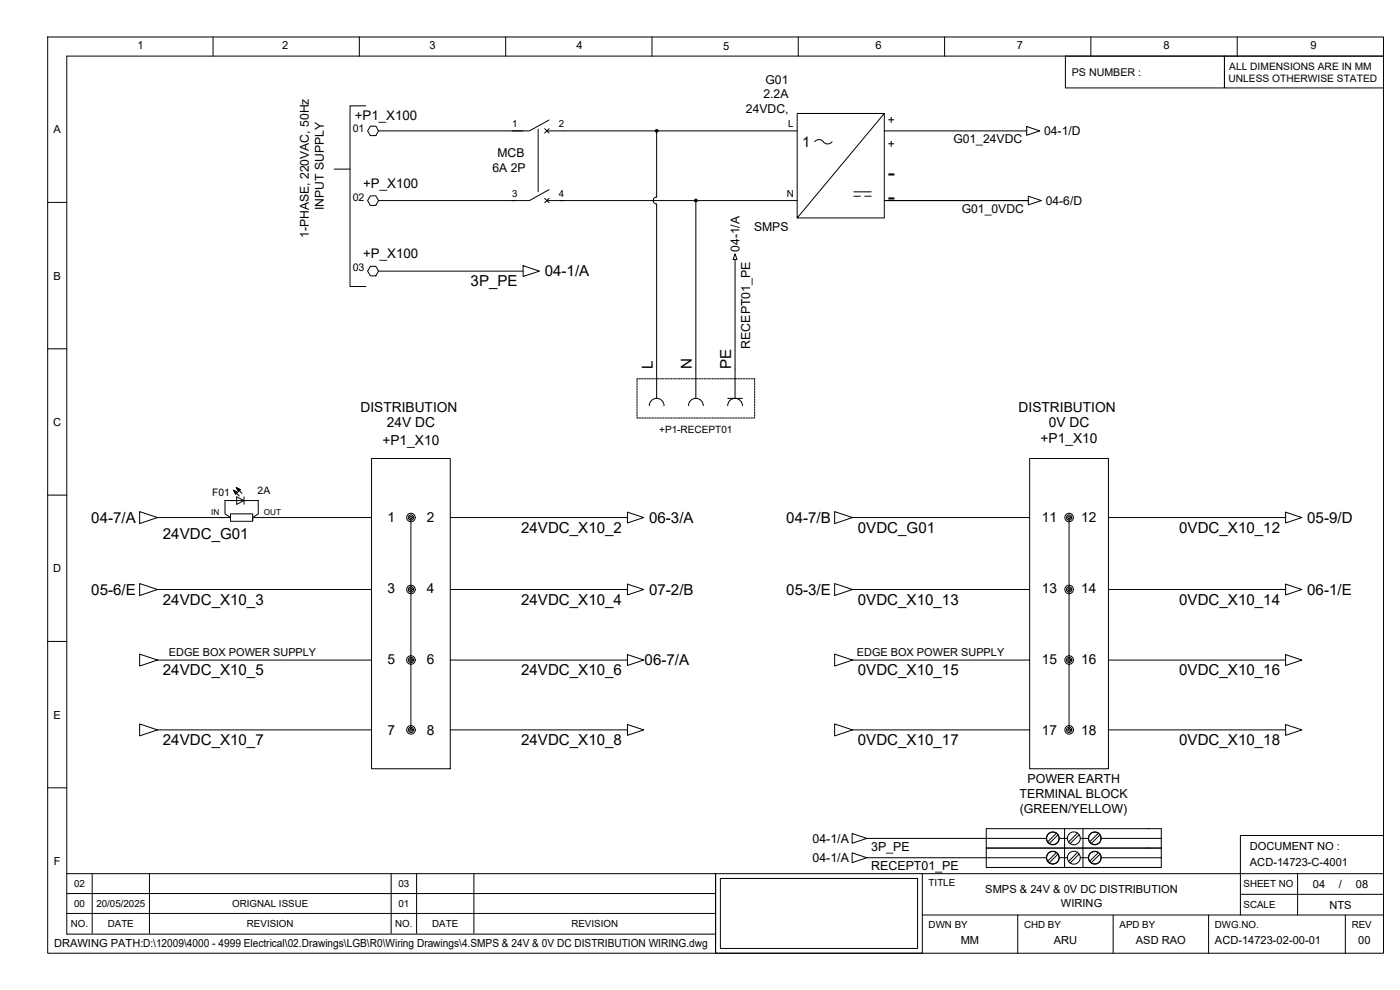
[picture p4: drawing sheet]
<svg xmlns="http://www.w3.org/2000/svg" width="420mm" height="297mm" viewBox="0 0 420 297" stroke-linecap="round" stroke-linejoin="round" font-family="sans-serif">
<g fill="none" stroke="#000" stroke-width=".3">
<path d="M14.3 11.1h400.9v274.9h-400.9zM63.9 11.1v5.7M107.8 11.1v5.7M151.8 11.1v5.7M195.7 11.1v5.7M239.6 11.1v5.7M283.5 11.1v5.7M319.7 16.8h47.8v9.6h-47.8zM327.4 11.1v5.7M367.5 16.8h47.7v9.6h-47.7zM371.3 11.1v5.7M415.2 16.8h-395.2v263.5h194.8"/>
<path d="M109.8 31.8h-4.7v54.2h4.7M111.1 37.9h1.7l.8 1.4-.8 1.4h-1.7l-.8-1.4zM113.6 39.3h43.4M161.5 38.7v18.9M163.5 38.6l1.3 1.3M164.1 39.3h75.1M164.8 36l-5.9 3.3h-5.2M164.8 38.6l-1.3 1.3M197.1 39.3v19.8M265.4 34h-26.2v31.4h26.2v-31.4l-26.2 31.4M265.4 39.3h42.7M308.1 38l3.9 1.3-3.9 1.3z"/>
<path d="M100.3 50.7h4.8M111.1 58.8h1.7l.8 1.4-.8 1.4h-1.7l-.8-1.4zM163.5 59.5l1.3 1.3M164.8 56.9l-5.9 3.3h-5.2M164.8 59.5l-1.3 1.3M197.1 59.1a1.05 1.05 0 0 0-1.1 1.1 1.05 1.05 0 0 0 1.1 1M244.5 42.5a1.64 1.64 0 0 1 2.6 0M247.1 42.5a1.64 1.64 0 0 0 2.6 0M256.2 57.6h5.3M256.2 58.9h2M259.5 58.9h2M308.6 58.9l3.9 1.3-3.9 1.3z"/>
<path d="M14.3 60.7h5.7M111.1 79.9h1.7l.8 1.5-.8 1.4h-1.7l-.8-1.4zM113.6 60.2h40.9M157 79.7l4.9 1.7-4.9 1.6zM164.1 60.2h75.1M197.1 61.2v58.3M208.8 60.2v59.3M220.6 76.1l.6 1.7h-1.2zM220.6 77.8v41.7M265.4 60.2h43.2h-42.7M113.6 81.4h43.4M14.3 104.7h5.7"/>
<path d="M191.2 114.2v.5M191.2 115v.5M191.2 115.8v.5M191.2 116.6v.4M191.2 117.3v.5M191.2 118.1v.5M191.2 118.9v.5M191.2 119.7v.5M191.5 113.7h-.3v.2M191.8 113.7h.5M192.6 113.7h.4M193.3 113.7h.5"/>
<path d="M194.1 113.7h.5M194.9 113.7h.5M195.7 113.7h.5M196.5 113.7h.5M197.3 113.7h.4M198 113.7h.5M198.8 113.7h.5M199.6 113.7h.5M200.4 113.7h.5M201.2 113.7h.5M202 113.7h.4M202.7 113.7h.5"/>
<path d="M203.5 113.7h.5M204.3 113.7h.5M205.1 113.7h.4M205.8 113.7h.5M206.6 113.7h.5M207.4 113.7h.5M208.2 113.7h.5M209 113.7h.5M209.8 113.7h.4M210.5 113.7h.5M211.3 113.7h.5M212.1 113.7h.5"/>
<path d="M212.9 113.7h.5M213.7 113.7h.5M214.5 113.7h.4M215.2 113.7h.5M216 113.7h.5M216.8 113.7h.5M217.6 113.7h.5M218.4 113.7h.4M218.4 119.5h4.4M219.1 113.7h.5M219.9 113.7h.5M220.7 113.7h.5"/>
<path d="M221.5 113.7h.5M222.3 113.7h.5M223.1 113.7h.4M223.8 113.7h.5M224.6 113.7h.5M225.4 113.7h.5M226.2 113.7h.3v.2M226.5 114.2v.5M226.5 115v.5M226.5 115.8v.5M226.5 116.6v.4M226.5 117.3v.5"/>
<path d="M226.5 118.1v.5M226.5 118.9v.5M226.5 119.7v.5M111.5 137.6h23.6v93.1h-23.6zM191.2 125.2v.2h.3M191.2 120.5v.5M191.2 121.2v.5M191.2 122v.5M191.2 122.8v.5M191.2 123.6v.5M191.2 124.4v.5M191.8 125.4h.5"/>
<path d="M192.6 125.4h.4M193.3 125.4h.5M194.1 125.4h.5M194.9 121.7a2.21 2.21 0 0 1 2.2-2.2 2.21 2.21 0 0 1 2.2 2.2M194.9 125.4h.5M195.7 125.4h.5M196.5 125.4h.5M197.3 125.4h.4M198 125.4h.5M198.8 125.4h.5M199.6 125.4h.5M200.4 125.4h.5"/>
<path d="M201.2 125.4h.5M202 125.4h.4M202.7 125.4h.5M203.5 125.4h.5M204.3 125.4h.5M205.1 125.4h.4M205.8 125.4h.5M206.6 121.7a2.21 2.21 0 0 1 2.2-2.2 2.21 2.21 0 0 1 2.3 2.2M206.6 125.4h.5M207.4 125.4h.5M208.2 125.4h.5M209 125.4h.5"/>
<path d="M209.8 125.4h.4M210.5 125.4h.5M211.3 125.4h.5M212.1 125.4h.5M212.9 125.4h.5M213.7 125.4h.5M214.5 125.4h.4M215.2 125.4h.5M216 125.4h.5M216.8 125.4h.5M217.6 125.4h.5M218.4 125.4h.4"/>
<path d="M218.4 121.7a2.21 2.21 0 0 1 2.2-2.2 2.21 2.21 0 0 1 2.2 2.2M219.1 125.4h.5M219.9 125.4h.5M220.7 125.4h.5M221.5 125.4h.5M222.3 125.4h.5M223.1 125.4h.4M223.8 125.4h.5M224.6 125.4h.5M225.4 125.4h.5M226.5 125.2v.2h-.3M226.5 120.5v.5"/>
<path d="M226.5 121.2v.5M226.5 122v.5M226.5 122.8v.5M226.5 123.6v.5M226.5 124.4v.5M309 137.6h23.7v93.1h-23.7zM14.3 148.6h5.7M41.9 153.5l5.4 1.8-5.4 1.8zM69.2 150.2h8.3v4l-1.7 1.1h35.7M69.2 154.2h6.6v2.2h-6.6zM70.2 147.2l1.1 .5-.6 .6zM70.7 150.2h-3.2v4l1.7 1.1h-21.9"/>
<path d="M71 146.4l1.1 .5-.6 .6zM71 148l.8 .8M71 149.1l2.2 1.1-2.2 1.1zM71.8 147.2l.8 .8M73.2 149.1v2.2M75.8 155.1v1.1M123.3 155.3v63.7M135.1 155.3h53.2M188.3 153.7l4.9 1.6-4.9 1.6zM255.8 155.3l-5.3-1.8v3.6l5.3-1.8h53.2M320.8 155.3v63.7M332.7 155.3h53.1"/>
<path d="M385.8 153.7l4.9 1.6-4.9 1.6zM41.9 175.1l5.4 1.8-5.4 1.8zM47.3 176.9h64.2M135.1 176.9h53.2M188.3 175.3l4.9 1.6-4.9 1.6zM250.5 175.1l5.3 1.8-5.3 1.8zM255.8 176.9h53.2M332.7 176.9h53.1M385.8 175.3l4.9 1.6-4.9 1.6zM14.3 192.5h5.7M47.3 198l-5.4-1.7v3.5l5.4-1.8h64.2M135.1 198h53.2"/>
<path d="M188.3 196.4l4.9 1.6-4.9 1.7zM250.5 196.3l5.3 1.7-5.3 1.8zM255.8 198h53.2M332.7 198h53.1M385.8 196.4l4.9 1.6-4.9 1.7zM47.3 219l-5.4-1.8v3.6l5.4-1.8h64.2M135.1 219h53.2M188.3 217.4l4.9 1.6-4.9 1.6zM250.5 217.2l5.3 1.8-5.3 1.8zM255.8 219h53.2M332.7 219h53.1M385.8 217.4l4.9 1.6-4.9 1.6z"/>
<path d="M14.3 236.4h5.7M260.1 251.6l-4.4-1.5v2.9l4.4-1.4h53.9M260.1 257.4l-4.4-1.5v2.9l4.4-1.4h53.9M296 254.5h52.5M296 248.6h52.5v11.7h-52.5zM314 251.5a1.94 1.94 0 0 1 2-1.9 1.94 1.94 0 0 1 1.9 1.9M314 251.5a1.94 1.94 0 0 0 2 2 1.94 1.94 0 0 0 1.9-2M314 257.3a1.94 1.94 0 0 1 2-1.9 1.94 1.94 0 0 1 1.9 1.9M314 257.3a1.94 1.94 0 0 0 2 2 1.94 1.94 0 0 0 1.9-2M314.4 252.6l.5 .5M314.4 258.4l.5 .5M317 250l-2.6 2.6"/>
<path d="M317 255.8l-2.6 2.6M317 250a1.85 1.85 0 0 1 .5 2.6 1.85 1.85 0 0 1-2.6 .5M317 250a1.85 1.85 0 0 0-2.3 .2 1.85 1.85 0 0 0-.3 2.4M317 255.8a1.85 1.85 0 0 1 .5 2.6 1.85 1.85 0 0 1-2.6 .5M317 255.8a1.85 1.85 0 0 0-2.3 .2 1.85 1.85 0 0 0-.3 2.4M317.5 250.5l-2.6 2.6M317.5 256.3l-2.6 2.6M317.9 251.6h2.4M317.9 257.4h2.4M319.5 248.6v11.7M323.4 250l-2.7 2.7M323.4 255.8l-2.7 2.7"/>
<path d="M323.8 250.4l-2.7 2.7M323.8 256.3l-2.7 2.7M324.2 251.6h2.4M324.2 257.4h2.4M325 248.6v11.7M326.6 251.5a1.94 1.94 0 0 1 2-1.9 1.94 1.94 0 0 1 1.9 1.9M326.6 251.5a1.94 1.94 0 0 0 2 2 1.94 1.94 0 0 0 1.9-2M326.6 257.3a1.94 1.94 0 0 1 2-1.9 1.94 1.94 0 0 1 1.9 1.9M326.6 257.3a1.94 1.94 0 0 0 2 2 1.94 1.94 0 0 0 1.9-2M327 252.6l.5 .5M327 258.4l.5 .5M329.6 250a1.85 1.85 0 0 1 .5 2.6 1.85 1.85 0 0 1-2.6 .5"/>
<path d="M329.6 250a1.85 1.85 0 0 0-2.4 .2 1.85 1.85 0 0 0-.2 2.4M329.6 255.8a1.85 1.85 0 0 1 .5 2.6 1.85 1.85 0 0 1-2.6 .5M329.6 255.8a1.85 1.85 0 0 0-2.4 .2 1.85 1.85 0 0 0-.2 2.4M329.6 250l-2.6 2.6M329.6 255.8l-2.6 2.6M330.1 250.5l-2.6 2.6M330.1 256.3l-2.6 2.6M330.5 251.6h18M330.5 257.4h18M344.6 248.6h.1M344.6 254.5h.1M415.2 250.7h-42.9v23.8"/>
<path d="M20 262.1h194.8v23.9M20 268.1h194.8M20 274.1h194.8M27.7 262.1v17.9M44.9 262.1v17.9M117.4 262.1v17.9M125 262.1v17.9M142.2 262.1v17.9M214.8 262.1h62v23.9h-62zM216.2 263.6h59.2v21h-59.2zM276.8 262.1h138.4M276.8 274.5h138.4"/>
<path d="M305.4 274.5v11.5M334.1 274.5v11.5M362.7 274.5v11.5M372.3 268.3h42.9M389.4 262.1v12.4M403.8 274.5v11.5"/>
<circle cx="197.1" cy="39.3" r=".41"/>
<circle cx="197.1" cy="39.3" r=".24"/>
<circle cx="197.1" cy="39.3" r=".12"/>
<circle cx="208.8" cy="60.2" r=".41"/>
<circle cx="208.8" cy="60.2" r=".24"/>
<circle cx="208.8" cy="60.2" r=".12"/>
<circle cx="123.3" cy="155.3" r="1.28"/>
<circle cx="123.3" cy="155.3" r=".79"/>
<circle cx="123.3" cy="155.3" r=".39"/>
<circle cx="320.9" cy="155.3" r="1.28"/>
<circle cx="320.9" cy="155.3" r=".79"/>
<circle cx="320.9" cy="155.3" r=".39"/>
<circle cx="123.3" cy="176.9" r="1.28"/>
<circle cx="123.3" cy="176.9" r=".79"/>
<circle cx="123.3" cy="176.9" r=".39"/>
<circle cx="320.9" cy="176.9" r="1.28"/>
<circle cx="320.9" cy="176.9" r=".79"/>
<circle cx="320.9" cy="176.9" r=".39"/>
<circle cx="123.3" cy="198" r="1.28"/>
<circle cx="123.3" cy="198" r=".79"/>
<circle cx="123.3" cy="198" r=".39"/>
<circle cx="320.9" cy="198" r="1.28"/>
<circle cx="320.9" cy="198" r=".79"/>
<circle cx="320.9" cy="198" r=".39"/>
<circle cx="123.3" cy="219" r="1.28"/>
<circle cx="123.3" cy="219" r=".79"/>
<circle cx="123.3" cy="219" r=".39"/>
<circle cx="320.9" cy="219" r="1.28"/>
<circle cx="320.9" cy="219" r=".79"/>
<circle cx="320.9" cy="219" r=".39"/>
<circle cx="322.3" cy="257.3" r="1.94"/>
<circle cx="322.3" cy="251.5" r="1.94"/>
</g>
<path d="M70.2 147.2l1.1 .5-.6 .6zM71 146.4l1.1 .5-.6 .6z" fill="#000" stroke="#000" stroke-width=".3"/>
<g font-size="6.6">
<text x="266.4" y="53.9">-</text>
<text x="266.4" y="61.2">-</text>
</g>
<g font-size="4.5">
<text x="163.5" y="83">04-1/A</text>
<text x="141.2" y="85.9">3P_PE</text>
<text x="195.9" y="110.7" transform="rotate(-90 195.9 110.7)">L</text>
<text x="207.7" y="110.7" transform="rotate(-90 207.7 110.7)">N</text>
<text x="219.4" y="110.7" transform="rotate(-90 219.4 110.7)">PE</text>
<text x="27.4" y="156.9">04-7/A</text>
<text x="48.9" y="161.6">24VDC_G01</text>
<text x="156.4" y="159.8">24VDC_X10_2</text>
<text x="194.8" y="156.9">06-3/A</text>
<text x="236" y="156.9">04-7/B</text>
<text x="257.5" y="159.8">0VDC_G01</text>
<text x="353.9" y="159.8">0VDC_X10_12</text>
<text x="392.3" y="156.9">05-9/D</text>
<text x="27.4" y="178.5">05-6/E</text>
<text x="194.8" y="178.5">07-2/B</text>
<text x="236" y="178.5">05-3/E</text>
<text x="392.3" y="178.5">06-1/E</text>
<text x="48.9" y="181.4">24VDC_X10_3</text>
<text x="156.4" y="181.4">24VDC_X10_4</text>
<text x="257.5" y="181.4">0VDC_X10_13</text>
<text x="353.9" y="181.4">0VDC_X10_14</text>
<text x="48.9" y="202.6">24VDC_X10_5</text>
<text x="156.4" y="202.6">24VDC_X10_6</text>
<text x="193.5" y="199.5">06-7/A</text>
<text x="257.5" y="202.6">0VDC_X10_15</text>
<text x="353.9" y="202.6">0VDC_X10_16</text>
<text x="48.9" y="223.5">24VDC_X10_7</text>
<text x="156.4" y="223.5">24VDC_X10_8</text>
<text x="257.5" y="223.5">0VDC_X10_17</text>
<text x="353.9" y="223.5">0VDC_X10_18</text>
</g>
<text font-size="4.4" x="240.7" y="44.1">1</text>
<g font-size="4.1">
<text x="108.2" y="123.5">DISTRIBUTION</text>
<text x="305.7" y="123.5">DISTRIBUTION</text>
<text x="116.1" y="128.1">24V DC</text>
<text x="314.8" y="128.1">0V DC</text>
<text x="114.8" y="133.4">+P1_X10</text>
<text x="312.3" y="133">+P1_X10</text>
<text x="116.3" y="156.8">1</text>
<text x="128.1" y="156.8">2</text>
<text x="312.6" y="156.8">11</text>
<text x="324.4" y="156.8">12</text>
<text x="116.3" y="178">3</text>
<text x="128.1" y="178">4</text>
<text x="312.6" y="178">13</text>
<text x="324.4" y="178">14</text>
<text x="116.3" y="199.3">5</text>
<text x="128.1" y="199.3">6</text>
<text x="312.6" y="199.3">15</text>
<text x="324.4" y="199.3">16</text>
<text x="116.3" y="220.6">7</text>
<text x="128.1" y="220.6">8</text>
<text x="312.6" y="220.6">17</text>
<text x="324.4" y="220.6">18</text>
</g>
<g font-size="4">
<text x="106.5" y="35.9">+P1_X100</text>
<text x="109" y="56.4">+P_X100</text>
<text x="109" y="77.5">+P_X100</text>
</g>
<g font-size="3.7">
<text x="229.1" y="29.3">2.2A</text>
<text x="229.7" y="25.1">G01</text>
<text x="223.9" y="34">24VDC,</text>
<text x="266.4" y="37.2">+</text>
<text x="313.4" y="40.6">04-1/D</text>
<text x="149.3" y="47.2">MCB</text>
<text x="266.4" y="44.5">+</text>
<text x="286.1" y="42.9">G01_24VDC</text>
<text x="147.8" y="51.7">6A 2P</text>
<text x="97.2" y="63" transform="rotate(-90 97.2 63)">INPUT SUPPLY</text>
<text x="288.6" y="63.8">G01_0VDC</text>
<text x="313.8" y="61.5">04-6/D</text>
<text x="92.7" y="71.4" transform="rotate(-90 92.7 71.4)">1-PHASE, 220VAC, 50Hz</text>
<text x="226.3" y="69.4">SMPS</text>
<text x="221.9" y="75.6" transform="rotate(-90 221.9 75.6)">04-1/A</text>
<text x="225.1" y="104.7" transform="rotate(-90 225.1 104.7)">RECEPT01_PE</text>
<text x="306" y="239.5">TERMINAL BLOCK</text>
<text x="308.4" y="235">POWER EARTH</text>
<text x="306.1" y="244">(GREEN/YELLOW)</text>
<text x="243.8" y="252.9">04-1/A</text>
<text x="261.5" y="255.3">3P_PE</text>
<text x="243.8" y="258.7">04-1/A</text>
<text x="261.5" y="261.1">RECEPT01_PE</text>
</g>
<g font-size="3.3">
<text x="41.3" y="14.7">1</text>
<text x="84.7" y="14.8">2</text>
<text x="128.9" y="14.7">3</text>
<text x="173" y="14.8">4</text>
<text x="217" y="15.1">5</text>
<text x="262.7" y="14.7">6</text>
<text x="305.1" y="14.7">7</text>
<text x="349.2" y="14.8">8</text>
<text x="393.3" y="14.8">9</text>
<text x="16.1" y="40">A</text>
<text x="16.1" y="83.9">B</text>
<text x="16" y="127.8">C</text>
<text x="16" y="171.7">D</text>
<text x="50.7" y="196.9">EDGE BOX POWER SUPPLY</text>
<text x="257.2" y="196.9">EDGE BOX POWER SUPPLY</text>
<text x="16.1" y="215.6">E</text>
<text x="375.1" y="255">DOCUMENT NO :</text>
<text x="16.2" y="259.5">F</text>
<text x="375.1" y="259.7">ACD-14723-C-4001</text>
<text x="295.7" y="268">SMPS &amp; 24V &amp; 0V DC DISTRIBUTION</text>
<text x="394" y="266.4">04</text>
<text x="401.8" y="266.4">/</text>
<text x="406.9" y="266.4">08</text>
<text x="318.4" y="272">WIRING</text>
<text x="399" y="272.6">NTS</text>
<text x="16.2" y="284.1">DRAWING PATH:D:\12009\4000 - 4999 Electrical\02.Drawings\LGB\R0\Wiring Drawings\4.SMPS &amp; 24V &amp; 0V DC DISTRIBUTION WIRING.dwg</text>
<text x="288.3" y="283.4">MM</text>
<text x="316.2" y="283.4">ARU</text>
<text x="340.9" y="283.4">ASD RAO</text>
<text x="364.6" y="283.1">ACD-14723-02-00-01</text>
<text x="407.6" y="283.4">00</text>
</g>
<g font-size="3.2">
<text x="321.7" y="22.8">PS NUMBER :</text>
<text x="105.9" y="39.7">01</text>
<text x="105.9" y="60.2">02</text>
<text x="105.9" y="81.3">03</text>
</g>
<g font-size="3.1">
<text x="368.9" y="20.9">ALL DIMENSIONS ARE IN MM</text>
<text x="368.7" y="24.6">UNLESS OTHERWISE STATED</text>
<text x="63.7" y="148.8">F01</text>
<text x="77.3" y="148.3">2A</text>
</g>
<text font-size="3" x="197.8" y="129.9">+P1-RECEPT01</text>
<g font-size="2.9">
<text x="153.7" y="38.2">1</text>
<text x="167.7" y="38.2">2</text>
<text x="236.6" y="38.2">L</text>
<text x="153.7" y="59.1">3</text>
<text x="167.7" y="59.1">4</text>
<text x="236.1" y="59.1">N</text>
<text x="22.2" y="266.2">02</text>
<text x="119.6" y="266.2">03</text>
<text x="278.7" y="266">TITLE</text>
<text x="373.2" y="266.3">SHEET NO</text>
<text x="22.2" y="272.1">00</text>
<text x="28.9" y="272.1">20/05/2025</text>
<text x="69.7" y="272.1">ORIGNAL ISSUE</text>
<text x="119.6" y="272.1">01</text>
<text x="373.2" y="272.5">SCALE</text>
<text x="21.3" y="278.1">NO.</text>
<text x="32.3" y="278.1">DATE</text>
<text x="74.1" y="278.1">REVISION</text>
<text x="118.6" y="278.1">NO.</text>
<text x="129.7" y="278.1">DATE</text>
<text x="171.5" y="278.1">REVISION</text>
<text x="278.7" y="278.4">DWN BY</text>
<text x="307.3" y="278.4">CHD BY</text>
<text x="336" y="278.4">APD BY</text>
<text x="364.6" y="278.4">DWG.NO.</text>
<text x="405.7" y="278.4">REV</text>
</g>
<g font-size="2.5">
<text x="63.4" y="154.4">IN</text>
<text x="79.2" y="154.4">OUT</text>
</g>
</svg>
